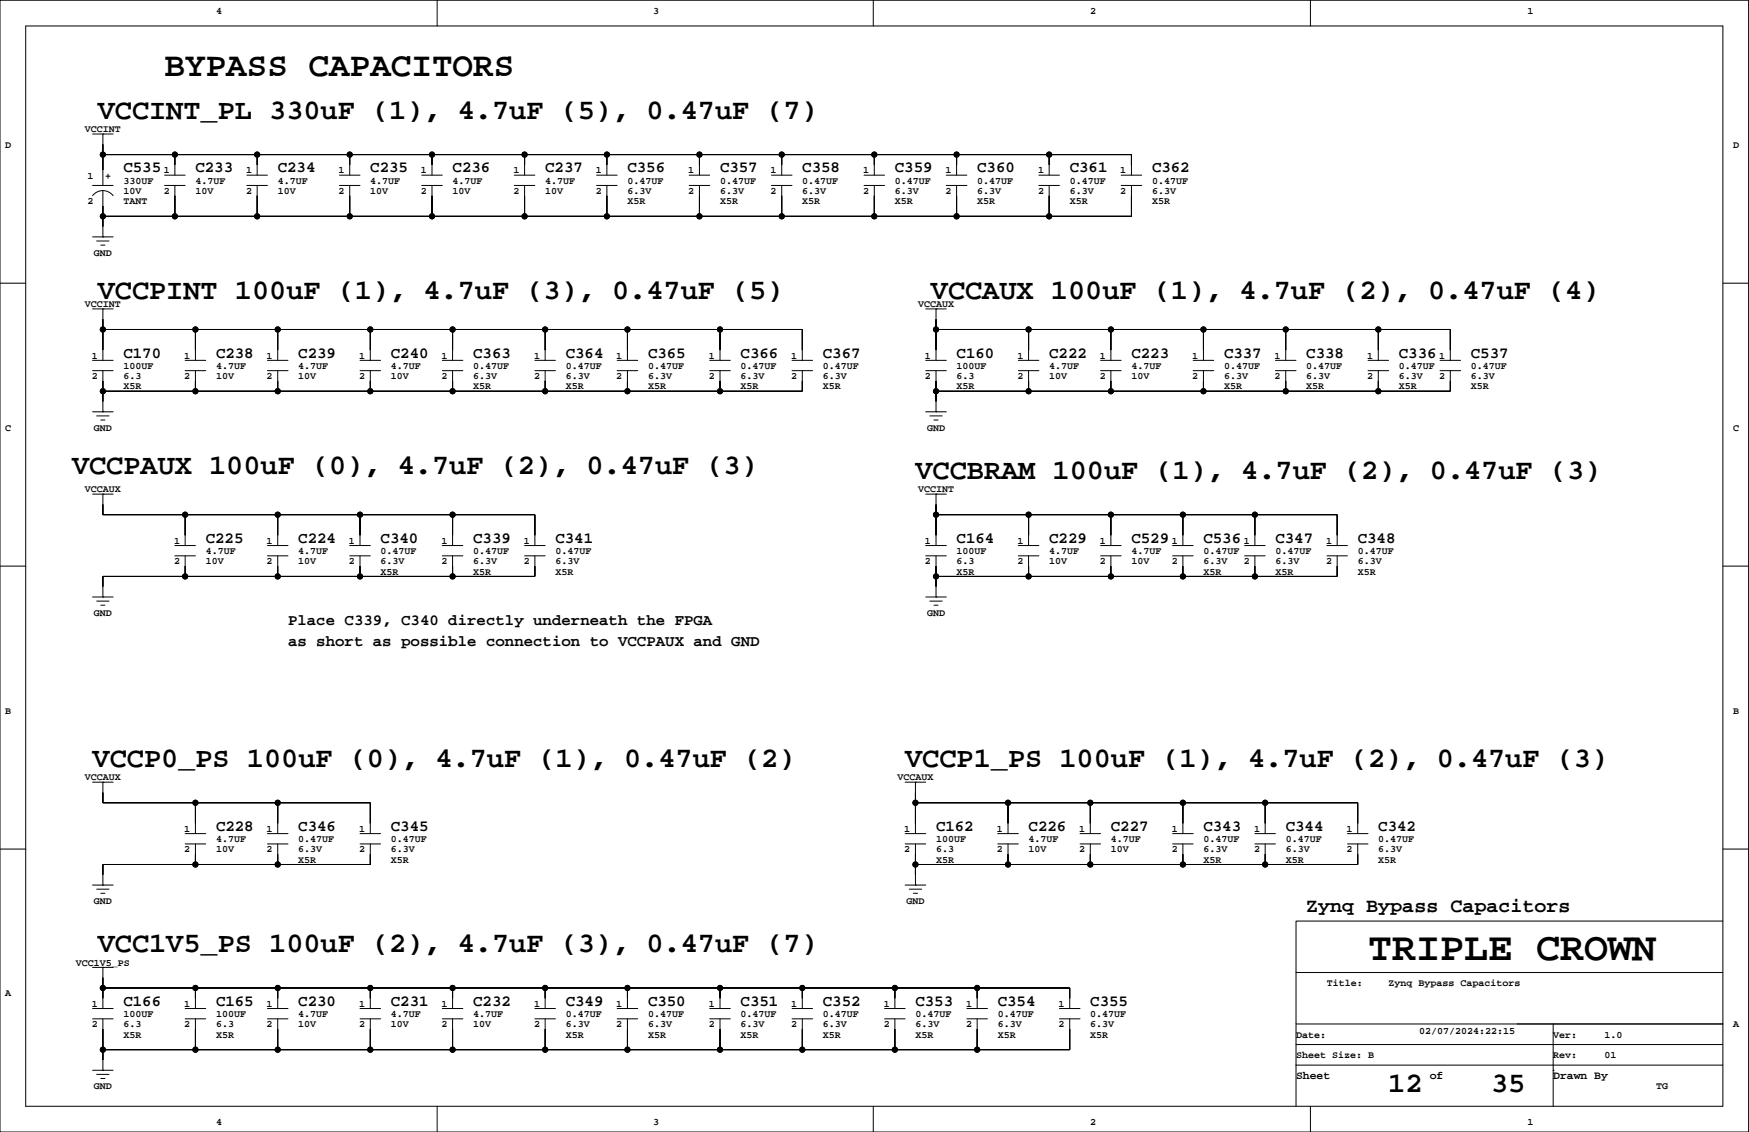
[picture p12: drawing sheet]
<svg xmlns="http://www.w3.org/2000/svg" width="432mm" height="279mm" viewBox="0 0 432 279" stroke-linecap="round" stroke-linejoin="round" font-family="sans-serif">
<g fill="none" stroke="#000" stroke-width=".25">
<path d="M0 .1h431.7v279.3h-431.7zM6.3 6.4h419.1v266.7h-419.1zM107.9 .1v6.3M215.6 .1v6.3M323.5 .1v6.3M22.9 33.1h5M25.4 33.1h.1M25.4 33.1v12.7M25.4 38.2h253.9v5M43.2 38.2v5M63.5 38.2v5M86.3 38.2v5"/>
<path d="M106.7 38.2v5M129.5 38.2v5M149.8 38.2v5M172.7 38.2v5M193 38.2v5M215.9 38.2v5M236.2 38.2v5M259 38.2v5M22.9 45.8h5M22.9 58.5h5M22.9 48.3a3.2 3.2 0 0 1 5 0M23.9 59.5h3"/>
<path d="M25.4 58.5h.1M25.4 47v11.5M26.2 43.5h1M26.7 43v1M40.6 45.8h5.1M40.6 43.2h5.1M43.2 45.8v7.6M60.9 45.8h5.1M60.9 43.2h5.1M63.5 45.8v7.6M83.8 45.8h5.1M83.8 43.2h5.1"/>
<path d="M86.3 45.8v7.6M104.1 45.8h5.1M104.1 43.2h5.1M106.7 45.8v7.6M127 45.8h5.1M127 43.2h5.1M129.5 45.8v7.6M147.3 45.8h5.1M147.3 43.2h5.1M149.8 45.8v7.6M170.1 45.8h5.1M170.1 43.2h5.1"/>
<path d="M172.7 45.8v7.6M190.5 45.8h5M190.5 43.2h5M193 45.8v7.6M213.3 45.8h5.1M213.3 43.2h5.1M215.9 45.8v7.6M233.6 45.8h5.1M233.6 43.2h5.1M236.2 45.8v7.6M256.5 45.8h5.1M256.5 43.2h5.1"/>
<path d="M259 45.8v7.6M276.8 45.8h5.1M276.8 43.2h5.1M279.3 45.8v7.6h-253.9M0 69.9h6.3M22.9 76.2h5M24.9 60.5h1M25.4 76.2h.1M25.4 76.2v12.7M228.5 76.2h5.1M231.1 76.2h.1M231.1 76.2v12.7"/>
<path d="M425.4 69.9h6.3M22.9 91.5h5M22.9 88.9h5M25.4 91.5v10.1M25.4 81.3h172.7v7.6M45.7 91.5h5.1M45.7 88.9h5.1M48.2 81.3v7.6M48.2 91.5v5.1M66 91.5h5.1M66 88.9h5.1M68.6 81.3v7.6"/>
<path d="M68.6 91.5v5.1M88.9 91.5h5.1M88.9 88.9h5.1M91.4 81.3v7.6M91.4 91.5v5.1M109.2 91.5h5.1M109.2 88.9h5.1M111.7 81.3v7.6M111.7 91.5v5.1M132.1 91.5h5M132.1 88.9h5M134.6 81.3v7.6"/>
<path d="M134.6 91.5v5.1M152.4 91.5h5M152.4 88.9h5M154.9 81.3v7.6M154.9 91.5v5.1M175.2 91.5h5.1M175.2 88.9h5.1M177.8 81.3v7.6M177.8 91.5v5.1M195.5 91.5h5.1M195.5 88.9h5.1M198.1 91.5v5.1h-172.7"/>
<path d="M228.5 91.5h5.1M228.5 88.9h5.1M231.1 91.5v10.1M231.1 81.3h127v7.6M251.4 91.5h5.1M251.4 88.9h5.1M253.9 81.3v7.6M253.9 91.5v5.1M271.7 91.5h5.1M271.7 88.9h5.1M274.3 81.3v7.6M274.3 91.5v5.1"/>
<path d="M294.6 91.5h5.1M294.6 88.9h5.1M297.1 81.3v7.6M297.1 91.5v5.1M314.9 91.5h5.1M314.9 88.9h5.1M317.4 81.3v7.6M317.4 91.5v5.1M337.7 91.5h5.1M337.7 88.9h5.1M340.3 81.3v7.6M340.3 91.5v5.1"/>
<path d="M355.5 91.5h5.1M355.5 88.9h5.1M358.1 91.5v5.1h-127M22.9 101.6h5M23.9 102.7h3M24.9 103.7h1M25.4 101.6h.1M228.5 101.6h5.1M229.6 102.7h3M230.6 103.7h1M231.1 101.6h.1M0 139.7h6.3"/>
<path d="M22.9 122h5M25.4 122h.1M25.4 122v5h106.7v7.7M43.2 137.2h5M43.2 134.7h5M45.7 127v7.7M45.7 137.2v5.1M66 137.2h5.1M66 134.7h5.1M68.6 127v7.7M68.6 137.2v5.1M86.3 137.2h5.1"/>
<path d="M86.3 134.7h5.1M88.9 127v7.7M88.9 137.2v5.1M109.2 137.2h5.1M109.2 134.7h5.1M111.7 127v7.7M111.7 137.2v5.1M129.5 137.2h5.1M129.5 134.7h5.1M132.1 137.2v5.1h-106.7v5M228.5 137.2h5.1M228.5 134.7h5.1"/>
<path d="M228.5 122h5.1M231.1 122h.1M231.1 122v12.7M231.1 137.2v10.1M231.1 127h99v7.7M251.4 137.2h5.1M251.4 134.7h5.1M253.9 127v7.7M253.9 137.2v5.1M271.7 137.2h5.1M271.7 134.7h5.1M274.3 127v7.7"/>
<path d="M274.3 137.2v5.1M289.5 137.2h5.1M289.5 134.7h5.1M292 127v7.7M292 137.2v5.1M307.3 137.2h5M307.3 134.7h5M309.8 127v7.7M309.8 137.2v5.1M327.6 137.2h5.1M327.6 134.7h5.1M330.1 137.2v5.1h-99"/>
<path d="M425.4 139.7h6.3M22.9 147.3h5M23.9 148.4h3M24.9 149.4h1M25.4 147.3h.1M228.5 147.3h5.1M229.6 148.4h3M230.6 149.4h1M231.1 147.3h.1M22.9 193.1h5M25.4 193.1h.1M25.4 193.1v5h66v7.7"/>
<path d="M48.2 198.1v7.7M68.6 198.1v7.7M223.5 193.1h5M226 193.1h.1M226 193.1v12.7M226 198.1h109.2v7.7M248.9 198.1v7.7M269.2 198.1v7.7M292 198.1v7.7M312.3 198.1v7.7M0 209.6h6.3M22.9 218.5h5"/>
<path d="M23.9 219.5h3M25.4 218.5h.1M45.7 208.3h5.1M45.7 205.8h5.1M48.2 208.3v5.1M66 208.3h5.1M66 205.8h5.1M68.6 208.3v5.1M88.9 208.3h5.1M88.9 205.8h5.1M91.4 208.3v5.1h-66v5.1M223.5 218.5h5"/>
<path d="M223.5 208.3h5M223.5 205.8h5M224.5 219.5h3M226 218.5h.1M226 208.3v10.2M246.3 208.3h5.1M246.3 205.8h5.1M248.9 208.3v5.1M266.6 208.3h5.1M266.6 205.8h5.1M269.2 208.3v5.1M289.5 208.3h5.1"/>
<path d="M289.5 205.8h5.1M292 208.3v5.1M309.8 208.3h5.1M309.8 205.8h5.1M312.3 208.3v5.1M332.7 208.3h5M332.7 205.8h5M335.2 208.3v5.1h-109.2M425.4 209.6h6.3M22.9 238.8h5M24.9 220.5h1M25.4 238.8h.1"/>
<path d="M25.4 238.8v10.1M225.5 220.5h1M425.4 227.3h-105.4v35.6M22.9 251.5h5M22.9 248.9h5M25.4 251.5v12.7M25.4 243.8h238.7v5.1M45.7 251.5h5.1M45.7 248.9h5.1M48.2 243.8v5.1M48.2 251.5v7.6M66 251.5h5.1"/>
<path d="M66 248.9h5.1M68.6 243.8v5.1M68.6 251.5v7.6M88.9 251.5h5.1M88.9 248.9h5.1M91.4 243.8v5.1M91.4 251.5v7.6M109.2 251.5h5.1M109.2 248.9h5.1M111.7 243.8v5.1M111.7 251.5v7.6M132.1 251.5h5"/>
<path d="M132.1 248.9h5M134.6 243.8v5.1M134.6 251.5v7.6M152.4 251.5h5M152.4 248.9h5M154.9 243.8v5.1M154.9 251.5v7.6M175.2 251.5h5.1M175.2 248.9h5.1M177.8 243.8v5.1M177.8 251.5v7.6M195.5 251.5h5.1"/>
<path d="M195.5 248.9h5.1M198.1 243.8v5.1M198.1 251.5v7.6M218.4 251.5h5.1M218.4 248.9h5.1M220.9 243.8v5.1M220.9 251.5v7.6M238.7 251.5h5.1M238.7 248.9h5.1M241.2 243.8v5.1M241.2 251.5v7.6M261.6 251.5h5"/>
<path d="M261.6 248.9h5M264.1 251.5v7.6h-238.7M320 257.8h105.4M320 252.7h105.4M320 240h105.4M383.5 252.7v20.4M22.9 264.2h5M23.9 265.2h3M24.9 266.2h1M25.4 264.2h.1M107.9 273.1v6.3M215.6 273.1v6.3"/>
<path d="M320 262.9v10.2M320 262.9h105.4M323.5 273.1v6.3M383.5 264.2h.1"/>
<circle cx="25.4" cy="38.2" r=".63"/>
<circle cx="43.2" cy="38.2" r=".63"/>
<circle cx="63.5" cy="38.2" r=".63"/>
<circle cx="86.3" cy="38.2" r=".63"/>
<circle cx="106.7" cy="38.2" r=".63"/>
<circle cx="129.5" cy="38.2" r=".63"/>
<circle cx="149.8" cy="38.2" r=".63"/>
<circle cx="172.7" cy="38.2" r=".63"/>
<circle cx="193" cy="38.2" r=".63"/>
<circle cx="215.9" cy="38.2" r=".63"/>
<circle cx="236.2" cy="38.2" r=".63"/>
<circle cx="259" cy="38.2" r=".63"/>
<circle cx="25.4" cy="53.4" r=".63"/>
<circle cx="43.2" cy="53.4" r=".63"/>
<circle cx="63.5" cy="53.4" r=".63"/>
<circle cx="86.3" cy="53.4" r=".63"/>
<circle cx="106.7" cy="53.4" r=".63"/>
<circle cx="129.5" cy="53.4" r=".63"/>
<circle cx="149.8" cy="53.4" r=".63"/>
<circle cx="172.7" cy="53.4" r=".63"/>
<circle cx="193" cy="53.4" r=".63"/>
<circle cx="215.9" cy="53.4" r=".63"/>
<circle cx="236.2" cy="53.4" r=".63"/>
<circle cx="259" cy="53.4" r=".63"/>
<circle cx="25.4" cy="81.3" r=".63"/>
<circle cx="25.4" cy="96.6" r=".63"/>
<circle cx="48.2" cy="96.6" r=".63"/>
<circle cx="48.2" cy="81.3" r=".63"/>
<circle cx="68.6" cy="81.3" r=".63"/>
<circle cx="68.6" cy="96.6" r=".63"/>
<circle cx="91.4" cy="96.6" r=".63"/>
<circle cx="91.4" cy="81.3" r=".63"/>
<circle cx="111.7" cy="96.6" r=".63"/>
<circle cx="111.7" cy="81.3" r=".63"/>
<circle cx="134.6" cy="96.6" r=".63"/>
<circle cx="134.6" cy="81.3" r=".63"/>
<circle cx="154.9" cy="81.3" r=".63"/>
<circle cx="154.9" cy="96.6" r=".63"/>
<circle cx="177.8" cy="81.3" r=".63"/>
<circle cx="177.8" cy="96.6" r=".63"/>
<circle cx="231.1" cy="81.3" r=".63"/>
<circle cx="231.1" cy="96.6" r=".63"/>
<circle cx="253.9" cy="81.3" r=".63"/>
<circle cx="253.9" cy="96.6" r=".63"/>
<circle cx="274.3" cy="81.3" r=".63"/>
<circle cx="274.3" cy="96.6" r=".63"/>
<circle cx="297.1" cy="81.3" r=".63"/>
<circle cx="297.1" cy="96.6" r=".63"/>
<circle cx="317.4" cy="81.3" r=".63"/>
<circle cx="317.4" cy="96.6" r=".63"/>
<circle cx="340.3" cy="81.3" r=".63"/>
<circle cx="340.3" cy="96.6" r=".63"/>
<circle cx="45.7" cy="127" r=".63"/>
<circle cx="68.6" cy="127" r=".63"/>
<circle cx="88.9" cy="127" r=".63"/>
<circle cx="111.7" cy="127" r=".63"/>
<circle cx="231.1" cy="127" r=".63"/>
<circle cx="253.9" cy="127" r=".63"/>
<circle cx="274.3" cy="127" r=".63"/>
<circle cx="292" cy="127" r=".63"/>
<circle cx="309.8" cy="127" r=".63"/>
<circle cx="45.7" cy="142.3" r=".63"/>
<circle cx="68.6" cy="142.3" r=".63"/>
<circle cx="88.9" cy="142.3" r=".63"/>
<circle cx="111.7" cy="142.3" r=".63"/>
<circle cx="231.1" cy="142.3" r=".63"/>
<circle cx="253.9" cy="142.3" r=".63"/>
<circle cx="274.3" cy="142.3" r=".63"/>
<circle cx="292" cy="142.3" r=".63"/>
<circle cx="309.8" cy="142.3" r=".63"/>
<circle cx="48.2" cy="198.1" r=".63"/>
<circle cx="68.6" cy="198.1" r=".63"/>
<circle cx="226" cy="198.1" r=".63"/>
<circle cx="248.9" cy="198.1" r=".63"/>
<circle cx="269.2" cy="198.1" r=".63"/>
<circle cx="292" cy="198.1" r=".63"/>
<circle cx="312.3" cy="198.1" r=".63"/>
<circle cx="48.2" cy="213.4" r=".63"/>
<circle cx="68.6" cy="213.4" r=".63"/>
<circle cx="226" cy="213.4" r=".63"/>
<circle cx="248.9" cy="213.4" r=".63"/>
<circle cx="269.2" cy="213.4" r=".63"/>
<circle cx="292" cy="213.4" r=".63"/>
<circle cx="312.3" cy="213.4" r=".63"/>
<circle cx="25.4" cy="243.8" r=".63"/>
<circle cx="25.4" cy="259.1" r=".63"/>
<circle cx="48.2" cy="243.8" r=".63"/>
<circle cx="48.2" cy="259.1" r=".63"/>
<circle cx="68.6" cy="243.8" r=".63"/>
<circle cx="68.6" cy="259.1" r=".63"/>
<circle cx="91.4" cy="243.8" r=".63"/>
<circle cx="91.4" cy="259.1" r=".63"/>
<circle cx="111.7" cy="243.8" r=".63"/>
<circle cx="111.7" cy="259.1" r=".63"/>
<circle cx="134.6" cy="243.8" r=".63"/>
<circle cx="134.6" cy="259.1" r=".63"/>
<circle cx="154.9" cy="243.8" r=".63"/>
<circle cx="154.9" cy="259.1" r=".63"/>
<circle cx="177.8" cy="243.8" r=".63"/>
<circle cx="177.8" cy="259.1" r=".63"/>
<circle cx="198.1" cy="243.8" r=".63"/>
<circle cx="198.1" cy="259.1" r=".63"/>
<circle cx="220.9" cy="259.1" r=".63"/>
<circle cx="220.9" cy="243.8" r=".63"/>
<circle cx="241.2" cy="243.8" r=".63"/>
<circle cx="241.2" cy="259.1" r=".63"/>
</g>
<g fill="#000" stroke="#000" stroke-width=".25">
<path d="M25.4 38.2v3.8z" fill-rule="evenodd"/>
<path d="M25.4 35.6v2.6z" fill-rule="evenodd"/>
<path d="M25.4 38.2h17.8z" fill-rule="evenodd"/>
<path d="M43.2 38.2v2.5z" fill-rule="evenodd"/>
<path d="M63.5 38.2v2.5z" fill-rule="evenodd"/>
<path d="M43.2 38.2h20.3z" fill-rule="evenodd"/>
<path d="M86.3 38.2v2.5z" fill-rule="evenodd"/>
<path d="M63.5 38.2h22.8z" fill-rule="evenodd"/>
<path d="M106.7 38.2v2.5z" fill-rule="evenodd"/>
<path d="M86.3 38.2h20.4z" fill-rule="evenodd"/>
<path d="M129.5 38.2v2.5z" fill-rule="evenodd"/>
<path d="M106.7 38.2h22.8z" fill-rule="evenodd"/>
<path d="M129.5 38.2h20.3z" fill-rule="evenodd"/>
<path d="M149.8 38.2v2.5z" fill-rule="evenodd"/>
<path d="M172.7 38.2v2.5z" fill-rule="evenodd"/>
<path d="M149.8 38.2h22.9z" fill-rule="evenodd"/>
<path d="M193 38.2v2.5z" fill-rule="evenodd"/>
<path d="M172.7 38.2h20.3z" fill-rule="evenodd"/>
<path d="M215.9 38.2v2.5z" fill-rule="evenodd"/>
<path d="M193 38.2h22.9z" fill-rule="evenodd"/>
<path d="M236.2 38.2v2.5z" fill-rule="evenodd"/>
<path d="M215.9 38.2h20.3z" fill-rule="evenodd"/>
<path d="M259 38.2v2.5z" fill-rule="evenodd"/>
<path d="M236.2 38.2h22.8z" fill-rule="evenodd"/>
<path d="M279.3 38.2v2.5z" fill-rule="evenodd"/>
<path d="M259 38.2h20.3z" fill-rule="evenodd"/>
<path d="M25.4 50.9v2.5z" fill-rule="evenodd"/>
<path d="M25.4 53.4v2.5z" fill-rule="evenodd"/>
<path d="M25.4 53.4h17.8z" fill-rule="evenodd"/>
<path d="M43.2 48.3v5.1z" fill-rule="evenodd"/>
<path d="M63.5 48.3v5.1z" fill-rule="evenodd"/>
<path d="M43.2 53.4h20.3z" fill-rule="evenodd"/>
<path d="M86.3 48.3v5.1z" fill-rule="evenodd"/>
<path d="M63.5 53.4h22.8z" fill-rule="evenodd"/>
<path d="M106.7 48.3v5.1z" fill-rule="evenodd"/>
<path d="M86.3 53.4h20.4z" fill-rule="evenodd"/>
<path d="M129.5 48.3v5.1z" fill-rule="evenodd"/>
<path d="M106.7 53.4h22.8z" fill-rule="evenodd"/>
<path d="M129.5 53.4h20.3z" fill-rule="evenodd"/>
<path d="M149.8 48.3v5.1z" fill-rule="evenodd"/>
<path d="M172.7 48.3v5.1z" fill-rule="evenodd"/>
<path d="M149.8 53.4h22.9z" fill-rule="evenodd"/>
<path d="M193 48.3v5.1z" fill-rule="evenodd"/>
<path d="M172.7 53.4h20.3z" fill-rule="evenodd"/>
<path d="M215.9 48.3v5.1z" fill-rule="evenodd"/>
<path d="M193 53.4h22.9z" fill-rule="evenodd"/>
<path d="M236.2 48.3v5.1z" fill-rule="evenodd"/>
<path d="M215.9 53.4h20.3z" fill-rule="evenodd"/>
<path d="M259 48.3v5.1z" fill-rule="evenodd"/>
<path d="M236.2 53.4h22.8z" fill-rule="evenodd"/>
<path d="M279.3 48.3v5.1z" fill-rule="evenodd"/>
<path d="M259 53.4h20.3z" fill-rule="evenodd"/>
<path d="M25.4 78.8v2.5z" fill-rule="evenodd"/>
<path d="M231.1 78.8v2.5z" fill-rule="evenodd"/>
<path d="M25.4 94v2.6z" fill-rule="evenodd"/>
<path d="M25.4 96.6v2.5z" fill-rule="evenodd"/>
<path d="M25.4 81.3v5.1z" fill-rule="evenodd"/>
<path d="M48.2 94v2.6z" fill-rule="evenodd"/>
<path d="M25.4 96.6h22.8z" fill-rule="evenodd"/>
<path d="M48.2 81.3v5.1z" fill-rule="evenodd"/>
<path d="M25.4 81.3h22.8z" fill-rule="evenodd"/>
<path d="M68.6 94v2.6z" fill-rule="evenodd"/>
<path d="M48.2 96.6h20.4z" fill-rule="evenodd"/>
<path d="M68.6 81.3v5.1z" fill-rule="evenodd"/>
<path d="M48.2 81.3h20.4z" fill-rule="evenodd"/>
<path d="M91.4 94v2.6z" fill-rule="evenodd"/>
<path d="M68.6 96.6h22.8z" fill-rule="evenodd"/>
<path d="M68.6 81.3h22.8z" fill-rule="evenodd"/>
<path d="M91.4 81.3v5.1z" fill-rule="evenodd"/>
<path d="M111.7 94v2.6z" fill-rule="evenodd"/>
<path d="M91.4 96.6h20.3z" fill-rule="evenodd"/>
<path d="M111.7 81.3v5.1z" fill-rule="evenodd"/>
<path d="M91.4 81.3h20.3z" fill-rule="evenodd"/>
<path d="M134.6 94v2.6z" fill-rule="evenodd"/>
<path d="M111.7 96.6h22.9z" fill-rule="evenodd"/>
<path d="M134.6 81.3v5.1z" fill-rule="evenodd"/>
<path d="M111.7 81.3h22.9z" fill-rule="evenodd"/>
<path d="M154.9 94v2.6z" fill-rule="evenodd"/>
<path d="M134.6 96.6h20.3z" fill-rule="evenodd"/>
<path d="M154.9 81.3v5.1z" fill-rule="evenodd"/>
<path d="M134.6 81.3h20.3z" fill-rule="evenodd"/>
<path d="M154.9 96.6h22.9z" fill-rule="evenodd"/>
<path d="M177.8 94v2.6z" fill-rule="evenodd"/>
<path d="M177.8 81.3v5.1z" fill-rule="evenodd"/>
<path d="M154.9 81.3h22.9z" fill-rule="evenodd"/>
<path d="M198.1 94v2.6z" fill-rule="evenodd"/>
<path d="M177.8 96.6h20.3z" fill-rule="evenodd"/>
<path d="M198.1 81.3v5.1z" fill-rule="evenodd"/>
<path d="M177.8 81.3h20.3z" fill-rule="evenodd"/>
<path d="M231.1 94v2.6z" fill-rule="evenodd"/>
<path d="M231.1 96.6v2.5z" fill-rule="evenodd"/>
<path d="M231.1 81.3v5.1z" fill-rule="evenodd"/>
<path d="M231.1 96.6h22.8z" fill-rule="evenodd"/>
<path d="M253.9 94v2.6z" fill-rule="evenodd"/>
<path d="M253.9 81.3v5.1z" fill-rule="evenodd"/>
<path d="M231.1 81.3h22.8z" fill-rule="evenodd"/>
<path d="M274.3 94v2.6z" fill-rule="evenodd"/>
<path d="M253.9 96.6h20.4z" fill-rule="evenodd"/>
<path d="M274.3 81.3v5.1z" fill-rule="evenodd"/>
<path d="M253.9 81.3h20.4z" fill-rule="evenodd"/>
<path d="M297.1 94v2.6z" fill-rule="evenodd"/>
<path d="M274.3 96.6h22.8z" fill-rule="evenodd"/>
<path d="M297.1 81.3v5.1z" fill-rule="evenodd"/>
<path d="M274.3 81.3h22.8z" fill-rule="evenodd"/>
<path d="M317.4 94v2.6z" fill-rule="evenodd"/>
<path d="M297.1 96.6h20.3z" fill-rule="evenodd"/>
<path d="M317.4 81.3v5.1z" fill-rule="evenodd"/>
<path d="M297.1 81.3h20.3z" fill-rule="evenodd"/>
<path d="M340.3 94v2.6z" fill-rule="evenodd"/>
<path d="M317.4 96.6h22.9z" fill-rule="evenodd"/>
<path d="M340.3 81.3v5.1z" fill-rule="evenodd"/>
<path d="M317.4 81.3h22.9z" fill-rule="evenodd"/>
<path d="M358.1 94v2.6z" fill-rule="evenodd"/>
<path d="M340.3 96.6h17.8z" fill-rule="evenodd"/>
<path d="M358.1 81.3v5.1z" fill-rule="evenodd"/>
<path d="M340.3 81.3h17.8z" fill-rule="evenodd"/>
<path d="M25.4 124.5v2.5z" fill-rule="evenodd"/>
<path d="M45.7 139.7v2.6z" fill-rule="evenodd"/>
<path d="M45.7 127v5.1z" fill-rule="evenodd"/>
<path d="M25.4 127h20.3z" fill-rule="evenodd"/>
<path d="M68.6 139.7v2.6z" fill-rule="evenodd"/>
<path d="M68.6 127v5.1z" fill-rule="evenodd"/>
<path d="M45.7 127h22.9z" fill-rule="evenodd"/>
<path d="M88.9 139.7v2.6z" fill-rule="evenodd"/>
<path d="M88.9 127v5.1z" fill-rule="evenodd"/>
<path d="M68.6 127h20.3z" fill-rule="evenodd"/>
<path d="M111.7 139.7v2.6z" fill-rule="evenodd"/>
<path d="M88.9 127h22.8z" fill-rule="evenodd"/>
<path d="M111.7 127v5.1z" fill-rule="evenodd"/>
<path d="M132.1 139.7v2.6z" fill-rule="evenodd"/>
<path d="M132.1 127v5.1z" fill-rule="evenodd"/>
<path d="M111.7 127h20.4z" fill-rule="evenodd"/>
<path d="M231.1 139.7v2.6z" fill-rule="evenodd"/>
<path d="M231.1 124.5v2.5z" fill-rule="evenodd"/>
<path d="M231.1 127v5.1z" fill-rule="evenodd"/>
<path d="M253.9 139.7v2.6z" fill-rule="evenodd"/>
<path d="M253.9 127v5.1z" fill-rule="evenodd"/>
<path d="M231.1 127h22.8z" fill-rule="evenodd"/>
<path d="M274.3 139.7v2.6z" fill-rule="evenodd"/>
<path d="M274.3 127v5.1z" fill-rule="evenodd"/>
<path d="M253.9 127h20.4z" fill-rule="evenodd"/>
<path d="M292 139.7v2.6z" fill-rule="evenodd"/>
<path d="M292 127v5.1z" fill-rule="evenodd"/>
<path d="M274.3 127h17.7z" fill-rule="evenodd"/>
<path d="M309.8 139.7v2.6z" fill-rule="evenodd"/>
<path d="M309.8 127v5.1z" fill-rule="evenodd"/>
<path d="M292 127h17.8z" fill-rule="evenodd"/>
<path d="M330.1 139.7v2.6z" fill-rule="evenodd"/>
<path d="M330.1 127v5.1z" fill-rule="evenodd"/>
<path d="M309.8 127h20.3z" fill-rule="evenodd"/>
<path d="M25.4 142.3v2.5z" fill-rule="evenodd"/>
<path d="M25.4 142.3h20.3z" fill-rule="evenodd"/>
<path d="M45.7 142.3h22.9z" fill-rule="evenodd"/>
<path d="M68.6 142.3h20.3z" fill-rule="evenodd"/>
<path d="M88.9 142.3h22.8z" fill-rule="evenodd"/>
<path d="M111.7 142.3h20.4z" fill-rule="evenodd"/>
<path d="M231.1 142.3v2.5z" fill-rule="evenodd"/>
<path d="M231.1 142.3h22.8z" fill-rule="evenodd"/>
<path d="M253.9 142.3h20.4z" fill-rule="evenodd"/>
<path d="M274.3 142.3h17.7z" fill-rule="evenodd"/>
<path d="M292 142.3h17.8z" fill-rule="evenodd"/>
<path d="M309.8 142.3h20.3z" fill-rule="evenodd"/>
<path d="M25.4 195.6v2.5z" fill-rule="evenodd"/>
<path d="M48.2 198.1v5.1z" fill-rule="evenodd"/>
<path d="M25.4 198.1h22.8z" fill-rule="evenodd"/>
<path d="M68.6 198.1v5.1z" fill-rule="evenodd"/>
<path d="M48.2 198.1h20.4z" fill-rule="evenodd"/>
<path d="M91.4 198.1v5.1z" fill-rule="evenodd"/>
<path d="M68.6 198.1h22.8z" fill-rule="evenodd"/>
<path d="M226 195.6v2.5z" fill-rule="evenodd"/>
<path d="M226 198.1v5.1z" fill-rule="evenodd"/>
<path d="M248.9 198.1v5.1z" fill-rule="evenodd"/>
<path d="M226 198.1h22.9z" fill-rule="evenodd"/>
<path d="M248.9 198.1h20.3z" fill-rule="evenodd"/>
<path d="M269.2 198.1v5.1z" fill-rule="evenodd"/>
<path d="M292 198.1v5.1z" fill-rule="evenodd"/>
<path d="M269.2 198.1h22.8z" fill-rule="evenodd"/>
<path d="M312.3 198.1v5.1z" fill-rule="evenodd"/>
<path d="M292 198.1h20.3z" fill-rule="evenodd"/>
<path d="M335.2 198.1v5.1z" fill-rule="evenodd"/>
<path d="M312.3 198.1h22.9z" fill-rule="evenodd"/>
<path d="M25.4 213.4v2.5z" fill-rule="evenodd"/>
<path d="M48.2 210.8v2.6z" fill-rule="evenodd"/>
<path d="M25.4 213.4h22.8z" fill-rule="evenodd"/>
<path d="M68.6 210.8v2.6z" fill-rule="evenodd"/>
<path d="M48.2 213.4h20.4z" fill-rule="evenodd"/>
<path d="M91.4 210.8v2.6z" fill-rule="evenodd"/>
<path d="M68.6 213.4h22.8z" fill-rule="evenodd"/>
<path d="M226 210.8v2.6z" fill-rule="evenodd"/>
<path d="M226 213.4v2.5z" fill-rule="evenodd"/>
<path d="M248.9 210.8v2.6z" fill-rule="evenodd"/>
<path d="M226 213.4h22.9z" fill-rule="evenodd"/>
<path d="M269.2 210.8v2.6z" fill-rule="evenodd"/>
<path d="M248.9 213.4h20.3z" fill-rule="evenodd"/>
<path d="M269.2 213.4h22.8z" fill-rule="evenodd"/>
<path d="M292 210.8v2.6z" fill-rule="evenodd"/>
<path d="M292 213.4h20.3z" fill-rule="evenodd"/>
<path d="M312.3 210.8v2.6z" fill-rule="evenodd"/>
<path d="M335.2 210.8v2.6z" fill-rule="evenodd"/>
<path d="M312.3 213.4h22.9z" fill-rule="evenodd"/>
<path d="M25.4 259.1v2.5z" fill-rule="evenodd"/>
<path d="M25.4 254v5.1z" fill-rule="evenodd"/>
<path d="M25.4 243.8v2.6z" fill-rule="evenodd"/>
<path d="M25.4 241.3v2.5z" fill-rule="evenodd"/>
<path d="M48.2 254v5.1z" fill-rule="evenodd"/>
<path d="M25.4 259.1h22.8z" fill-rule="evenodd"/>
<path d="M48.2 243.8v2.6z" fill-rule="evenodd"/>
<path d="M25.4 243.8h22.8z" fill-rule="evenodd"/>
<path d="M68.6 254v5.1z" fill-rule="evenodd"/>
<path d="M48.2 259.1h20.4z" fill-rule="evenodd"/>
<path d="M68.6 243.8v2.6z" fill-rule="evenodd"/>
<path d="M48.2 243.8h20.4z" fill-rule="evenodd"/>
<path d="M91.4 254v5.1z" fill-rule="evenodd"/>
<path d="M68.6 259.1h22.8z" fill-rule="evenodd"/>
<path d="M91.4 243.8v2.6z" fill-rule="evenodd"/>
<path d="M68.6 243.8h22.8z" fill-rule="evenodd"/>
<path d="M111.7 254v5.1z" fill-rule="evenodd"/>
<path d="M91.4 259.1h20.3z" fill-rule="evenodd"/>
<path d="M111.7 243.8v2.6z" fill-rule="evenodd"/>
<path d="M91.4 243.8h20.3z" fill-rule="evenodd"/>
<path d="M134.6 254v5.1z" fill-rule="evenodd"/>
<path d="M111.7 259.1h22.9z" fill-rule="evenodd"/>
<path d="M134.6 243.8v2.6z" fill-rule="evenodd"/>
<path d="M111.7 243.8h22.9z" fill-rule="evenodd"/>
<path d="M154.9 254v5.1z" fill-rule="evenodd"/>
<path d="M134.6 259.1h20.3z" fill-rule="evenodd"/>
<path d="M154.9 243.8v2.6z" fill-rule="evenodd"/>
<path d="M134.6 243.8h20.3z" fill-rule="evenodd"/>
<path d="M154.9 259.1h22.9z" fill-rule="evenodd"/>
<path d="M177.8 254v5.1z" fill-rule="evenodd"/>
<path d="M177.8 243.8v2.6z" fill-rule="evenodd"/>
<path d="M154.9 243.8h22.9z" fill-rule="evenodd"/>
<path d="M198.1 254v5.1z" fill-rule="evenodd"/>
<path d="M177.8 259.1h20.3z" fill-rule="evenodd"/>
<path d="M198.1 243.8v2.6z" fill-rule="evenodd"/>
<path d="M177.8 243.8h20.3z" fill-rule="evenodd"/>
<path d="M220.9 254v5.1z" fill-rule="evenodd"/>
<path d="M198.1 259.1h22.8z" fill-rule="evenodd"/>
<path d="M220.9 243.8v2.6z" fill-rule="evenodd"/>
<path d="M198.1 243.8h22.8z" fill-rule="evenodd"/>
<path d="M241.2 254v5.1z" fill-rule="evenodd"/>
<path d="M220.9 259.1h20.3z" fill-rule="evenodd"/>
<path d="M241.2 243.8v2.6z" fill-rule="evenodd"/>
<path d="M220.9 243.8h20.3z" fill-rule="evenodd"/>
<path d="M264.1 254v5.1z" fill-rule="evenodd"/>
<path d="M241.2 259.1h22.9z" fill-rule="evenodd"/>
<path d="M264.1 243.8v2.6z" fill-rule="evenodd"/>
<path d="M241.2 243.8h22.9z" fill-rule="evenodd"/>
<circle cx="25.4" cy="38.2" r=".63"/>
<circle cx="43.2" cy="38.2" r=".63"/>
<circle cx="63.5" cy="38.2" r=".63"/>
<circle cx="86.3" cy="38.2" r=".63"/>
<circle cx="106.7" cy="38.2" r=".63"/>
<circle cx="129.5" cy="38.2" r=".63"/>
<circle cx="149.8" cy="38.2" r=".63"/>
<circle cx="172.7" cy="38.2" r=".63"/>
<circle cx="193" cy="38.2" r=".63"/>
<circle cx="215.9" cy="38.2" r=".63"/>
<circle cx="236.2" cy="38.2" r=".63"/>
<circle cx="259" cy="38.2" r=".63"/>
<circle cx="25.4" cy="53.4" r=".63"/>
<circle cx="43.2" cy="53.4" r=".63"/>
<circle cx="63.5" cy="53.4" r=".63"/>
<circle cx="86.3" cy="53.4" r=".63"/>
<circle cx="106.7" cy="53.4" r=".63"/>
<circle cx="129.5" cy="53.4" r=".63"/>
<circle cx="149.8" cy="53.4" r=".63"/>
<circle cx="172.7" cy="53.4" r=".63"/>
<circle cx="193" cy="53.4" r=".63"/>
<circle cx="215.9" cy="53.4" r=".63"/>
<circle cx="236.2" cy="53.4" r=".63"/>
<circle cx="259" cy="53.4" r=".63"/>
<circle cx="25.4" cy="81.3" r=".63"/>
<circle cx="25.4" cy="96.6" r=".63"/>
<circle cx="48.2" cy="96.6" r=".63"/>
<circle cx="48.2" cy="81.3" r=".63"/>
<circle cx="68.6" cy="81.3" r=".63"/>
<circle cx="68.6" cy="96.6" r=".63"/>
<circle cx="91.4" cy="96.6" r=".63"/>
<circle cx="91.4" cy="81.3" r=".63"/>
<circle cx="111.7" cy="96.6" r=".63"/>
<circle cx="111.7" cy="81.3" r=".63"/>
<circle cx="134.6" cy="96.6" r=".63"/>
<circle cx="134.6" cy="81.3" r=".63"/>
<circle cx="154.9" cy="81.3" r=".63"/>
<circle cx="154.9" cy="96.6" r=".63"/>
<circle cx="177.8" cy="81.3" r=".63"/>
<circle cx="177.8" cy="96.6" r=".63"/>
<circle cx="231.1" cy="81.3" r=".63"/>
<circle cx="231.1" cy="96.6" r=".63"/>
<circle cx="253.9" cy="81.3" r=".63"/>
<circle cx="253.9" cy="96.6" r=".63"/>
<circle cx="274.3" cy="81.3" r=".63"/>
<circle cx="274.3" cy="96.6" r=".63"/>
<circle cx="297.1" cy="81.3" r=".63"/>
<circle cx="297.1" cy="96.6" r=".63"/>
<circle cx="317.4" cy="81.3" r=".63"/>
<circle cx="317.4" cy="96.6" r=".63"/>
<circle cx="340.3" cy="81.3" r=".63"/>
<circle cx="340.3" cy="96.6" r=".63"/>
<circle cx="45.7" cy="127" r=".63"/>
<circle cx="68.6" cy="127" r=".63"/>
<circle cx="88.9" cy="127" r=".63"/>
<circle cx="111.7" cy="127" r=".63"/>
<circle cx="231.1" cy="127" r=".63"/>
<circle cx="253.9" cy="127" r=".63"/>
<circle cx="274.3" cy="127" r=".63"/>
<circle cx="292" cy="127" r=".63"/>
<circle cx="309.8" cy="127" r=".63"/>
<circle cx="45.7" cy="142.3" r=".63"/>
<circle cx="68.6" cy="142.3" r=".63"/>
<circle cx="88.9" cy="142.3" r=".63"/>
<circle cx="111.7" cy="142.3" r=".63"/>
<circle cx="231.1" cy="142.3" r=".63"/>
<circle cx="253.9" cy="142.3" r=".63"/>
<circle cx="274.3" cy="142.3" r=".63"/>
<circle cx="292" cy="142.3" r=".63"/>
<circle cx="309.8" cy="142.3" r=".63"/>
<circle cx="48.2" cy="198.1" r=".63"/>
<circle cx="68.6" cy="198.1" r=".63"/>
<circle cx="226" cy="198.1" r=".63"/>
<circle cx="248.9" cy="198.1" r=".63"/>
<circle cx="269.2" cy="198.1" r=".63"/>
<circle cx="292" cy="198.1" r=".63"/>
<circle cx="312.3" cy="198.1" r=".63"/>
<circle cx="48.2" cy="213.4" r=".63"/>
<circle cx="68.6" cy="213.4" r=".63"/>
<circle cx="226" cy="213.4" r=".63"/>
<circle cx="248.9" cy="213.4" r=".63"/>
<circle cx="269.2" cy="213.4" r=".63"/>
<circle cx="292" cy="213.4" r=".63"/>
<circle cx="312.3" cy="213.4" r=".63"/>
<circle cx="25.4" cy="243.8" r=".63"/>
<circle cx="25.4" cy="259.1" r=".63"/>
<circle cx="48.2" cy="243.8" r=".63"/>
<circle cx="48.2" cy="259.1" r=".63"/>
<circle cx="68.6" cy="243.8" r=".63"/>
<circle cx="68.6" cy="259.1" r=".63"/>
<circle cx="91.4" cy="243.8" r=".63"/>
<circle cx="91.4" cy="259.1" r=".63"/>
<circle cx="111.7" cy="243.8" r=".63"/>
<circle cx="111.7" cy="259.1" r=".63"/>
<circle cx="134.6" cy="243.8" r=".63"/>
<circle cx="134.6" cy="259.1" r=".63"/>
<circle cx="154.9" cy="243.8" r=".63"/>
<circle cx="154.9" cy="259.1" r=".63"/>
<circle cx="177.8" cy="243.8" r=".63"/>
<circle cx="177.8" cy="259.1" r=".63"/>
<circle cx="198.1" cy="243.8" r=".63"/>
<circle cx="198.1" cy="259.1" r=".63"/>
<circle cx="220.9" cy="259.1" r=".63"/>
<circle cx="220.9" cy="243.8" r=".63"/>
<circle cx="241.2" cy="243.8" r=".63"/>
<circle cx="241.2" cy="259.1" r=".63"/>
</g>
<text font-size="9.9" x="337.7" y="237">TRIPLE CROWN</text>
<text font-size="8.5" x="40.6" y="18.9">BYPASS CAPACITORS</text>
<g font-size="7.1">
<text x="24.1" y="29.3">VCCINT_PL 330uF (1), 4.7uF (5), 0.47uF (7)</text>
<text x="24.1" y="73.7">VCCPINT 100uF (1), 4.7uF (3), 0.47uF (5)</text>
<text x="229.8" y="73.7">VCCAUX 100uF (1), 4.7uF (2), 0.47uF (4)</text>
<text x="17.8" y="116.9">VCCPAUX 100uF (0), 4.7uF (2), 0.47uF (3)</text>
<text x="226" y="118.2">VCCBRAM 100uF (1), 4.7uF (2), 0.47uF (3)</text>
<text x="22.9" y="189.3">VCCP0_PS 100uF (0), 4.7uF (1), 0.47uF (2)</text>
<text x="223.5" y="189.3">VCCP1_PS 100uF (1), 4.7uF (2), 0.47uF (3)</text>
<text x="24.1" y="235">VCC1V5_PS 100uF (2), 4.7uF (3), 0.47uF (7)</text>
<text x="342.7" y="269.5">12</text>
<text x="368.1" y="269.5">35</text>
</g>
<text font-size="4.9" x="322.5" y="225.2">Zynq Bypass Capacitors</text>
<g font-size="3.9">
<text x="30.5" y="42.5">C535</text>
<text x="48.2" y="42.5">C233</text>
<text x="68.6" y="42.5">C234</text>
<text x="91.4" y="42.5">C235</text>
<text x="111.7" y="42.5">C236</text>
<text x="134.6" y="42.5">C237</text>
<text x="154.9" y="42.5">C356</text>
<text x="177.8" y="42.5">C357</text>
<text x="198.1" y="42.5">C358</text>
<text x="220.9" y="42.5">C359</text>
<text x="241.2" y="42.5">C360</text>
<text x="264.1" y="42.5">C361</text>
<text x="284.4" y="42.5">C362</text>
<text x="30.5" y="88.3">C170</text>
<text x="53.3" y="88.3">C238</text>
<text x="73.6" y="88.3">C239</text>
<text x="96.5" y="88.3">C240</text>
<text x="116.8" y="88.3">C363</text>
<text x="139.7" y="88.3">C364</text>
<text x="160" y="88.3">C365</text>
<text x="182.8" y="88.3">C366</text>
<text x="203.2" y="88.3">C367</text>
<text x="236.2" y="88.3">C160</text>
<text x="259" y="88.3">C222</text>
<text x="279.3" y="88.3">C223</text>
<text x="302.2" y="88.3">C337</text>
<text x="322.5" y="88.3">C338</text>
<text x="345.4" y="88.3">C336</text>
<text x="363.1" y="88.3">C537</text>
<text x="50.8" y="134">C225</text>
<text x="73.6" y="134">C224</text>
<text x="94" y="134">C340</text>
<text x="116.8" y="134">C339</text>
<text x="137.1" y="134">C341</text>
<text x="236.2" y="134">C164</text>
<text x="259" y="134">C229</text>
<text x="279.3" y="134">C529</text>
<text x="297.1" y="134">C536</text>
<text x="314.9" y="134">C347</text>
<text x="335.2" y="134">C348</text>
<text x="71.1" y="154.3">Place C339, C340 directly underneath the FPGA</text>
<text x="71.1" y="159.4">as short as possible connection to VCCPAUX and GND</text>
<text x="53.3" y="205.1">C228</text>
<text x="73.6" y="205.1">C346</text>
<text x="96.5" y="205.1">C345</text>
<text x="231.1" y="205.1">C162</text>
<text x="253.9" y="205.1">C226</text>
<text x="274.3" y="205.1">C227</text>
<text x="297.1" y="205.1">C343</text>
<text x="317.4" y="205.1">C344</text>
<text x="340.3" y="205.1">C342</text>
<text x="30.5" y="248.2">C166</text>
<text x="53.3" y="248.2">C165</text>
<text x="73.6" y="248.2">C230</text>
<text x="96.5" y="248.2">C231</text>
<text x="116.8" y="248.2">C232</text>
<text x="139.7" y="248.2">C349</text>
<text x="160" y="248.2">C350</text>
<text x="182.8" y="248.2">C351</text>
<text x="203.2" y="248.2">C352</text>
<text x="226" y="248.2">C353</text>
<text x="246.3" y="248.2">C354</text>
<text x="269.2" y="248.2">C355</text>
</g>
<g font-size="2.8">
<text x="320" y="266.2">Sheet</text>
<text x="353" y="266.2">of</text>
<text x="383.5" y="266.2">Drawn By</text>
</g>
<g font-size="2.5">
<text x="53.3" y="3.4">4</text>
<text x="161.3" y="3.4">3</text>
<text x="269.2" y="3.4">2</text>
<text x="377.1" y="3.4">1</text>
<text x="20.9" y="32.6">VCCINT</text>
<text x="1.3" y="36.4">D</text>
<text x="427.9" y="36.4">D</text>
<text x="21.6" y="44.1">1</text>
<text x="30.5" y="45.3">330UF</text>
<text x="30.5" y="47.9">10V</text>
<text x="40.4" y="42.8">1</text>
<text x="40.4" y="47.9">2</text>
<text x="48.2" y="47.9">10V</text>
<text x="48.2" y="45.3">4.7UF</text>
<text x="60.7" y="42.8">1</text>
<text x="60.7" y="47.9">2</text>
<text x="68.6" y="47.9">10V</text>
<text x="68.6" y="45.3">4.7UF</text>
<text x="83.6" y="42.8">1</text>
<text x="83.6" y="47.9">2</text>
<text x="91.4" y="47.9">10V</text>
<text x="91.4" y="45.3">4.7UF</text>
<text x="103.9" y="42.8">1</text>
<text x="103.9" y="47.9">2</text>
<text x="111.7" y="47.9">10V</text>
<text x="111.7" y="45.3">4.7UF</text>
<text x="126.8" y="42.8">1</text>
<text x="126.8" y="47.9">2</text>
<text x="134.6" y="47.9">10V</text>
<text x="134.6" y="45.3">4.7UF</text>
<text x="147.1" y="47.9">2</text>
<text x="147.1" y="42.8">1</text>
<text x="154.9" y="45.3">0.47UF</text>
<text x="154.9" y="47.9">6.3V</text>
<text x="169.9" y="47.9">2</text>
<text x="169.9" y="42.8">1</text>
<text x="177.8" y="45.3">0.47UF</text>
<text x="177.8" y="47.9">6.3V</text>
<text x="190.2" y="47.9">2</text>
<text x="190.2" y="42.8">1</text>
<text x="198.1" y="45.3">0.47UF</text>
<text x="198.1" y="47.9">6.3V</text>
<text x="213.1" y="47.9">2</text>
<text x="213.1" y="42.8">1</text>
<text x="220.9" y="45.3">0.47UF</text>
<text x="220.9" y="47.9">6.3V</text>
<text x="233.4" y="47.9">2</text>
<text x="233.4" y="42.8">1</text>
<text x="241.2" y="45.3">0.47UF</text>
<text x="241.2" y="47.9">6.3V</text>
<text x="256.3" y="47.9">2</text>
<text x="256.3" y="42.8">1</text>
<text x="264.1" y="45.3">0.47UF</text>
<text x="264.1" y="47.9">6.3V</text>
<text x="276.6" y="47.9">2</text>
<text x="276.6" y="42.8">1</text>
<text x="284.4" y="45.3">0.47UF</text>
<text x="284.4" y="47.9">6.3V</text>
<text x="21.6" y="50.4">2</text>
<text x="30.5" y="50.4">TANT</text>
<text x="154.9" y="50.4">X5R</text>
<text x="177.8" y="50.4">X5R</text>
<text x="198.1" y="50.4">X5R</text>
<text x="220.9" y="50.4">X5R</text>
<text x="241.2" y="50.4">X5R</text>
<text x="264.1" y="50.4">X5R</text>
<text x="284.4" y="50.4">X5R</text>
<text x="23.2" y="63.1">GND</text>
<text x="20.9" y="75.8">VCCINT</text>
<text x="226.6" y="75.8">VCCAUX</text>
<text x="22.6" y="88.5">1</text>
<text x="45.5" y="88.5">1</text>
<text x="65.8" y="88.5">1</text>
<text x="88.7" y="88.5">1</text>
<text x="109" y="88.5">1</text>
<text x="131.8" y="88.5">1</text>
<text x="152.2" y="88.5">1</text>
<text x="175" y="88.5">1</text>
<text x="195.3" y="88.5">1</text>
<text x="228.3" y="88.5">1</text>
<text x="251.2" y="88.5">1</text>
<text x="271.5" y="88.5">1</text>
<text x="294.4" y="88.5">1</text>
<text x="314.7" y="88.5">1</text>
<text x="337.5" y="88.5">1</text>
<text x="355.3" y="88.5">1</text>
<text x="22.6" y="93.6">2</text>
<text x="30.5" y="91">100UF</text>
<text x="30.5" y="93.6">6.3</text>
<text x="45.5" y="93.6">2</text>
<text x="53.3" y="93.6">10V</text>
<text x="53.3" y="91">4.7UF</text>
<text x="65.8" y="93.6">2</text>
<text x="73.6" y="93.6">10V</text>
<text x="73.6" y="91">4.7UF</text>
<text x="88.7" y="93.6">2</text>
<text x="96.5" y="93.6">10V</text>
<text x="96.5" y="91">4.7UF</text>
<text x="109" y="93.6">2</text>
<text x="116.8" y="91">0.47UF</text>
<text x="116.8" y="93.6">6.3V</text>
<text x="131.8" y="93.6">2</text>
<text x="139.7" y="91">0.47UF</text>
<text x="139.7" y="93.6">6.3V</text>
<text x="152.2" y="93.6">2</text>
<text x="160" y="91">0.47UF</text>
<text x="160" y="93.6">6.3V</text>
<text x="175" y="93.6">2</text>
<text x="182.8" y="91">0.47UF</text>
<text x="182.8" y="93.6">6.3V</text>
<text x="195.3" y="93.6">2</text>
<text x="203.2" y="91">0.47UF</text>
<text x="203.2" y="93.6">6.3V</text>
<text x="228.3" y="93.6">2</text>
<text x="236.2" y="93.6">6.3</text>
<text x="236.2" y="91">100UF</text>
<text x="251.2" y="93.6">2</text>
<text x="259" y="93.6">10V</text>
<text x="259" y="91">4.7UF</text>
<text x="271.5" y="93.6">2</text>
<text x="279.3" y="93.6">10V</text>
<text x="279.3" y="91">4.7UF</text>
<text x="294.4" y="93.6">2</text>
<text x="302.2" y="91">0.47UF</text>
<text x="302.2" y="93.6">6.3V</text>
<text x="314.7" y="93.6">2</text>
<text x="322.5" y="91">0.47UF</text>
<text x="322.5" y="93.6">6.3V</text>
<text x="337.5" y="93.6">2</text>
<text x="345.4" y="91">0.47UF</text>
<text x="345.4" y="93.6">6.3V</text>
<text x="355.3" y="93.6">2</text>
<text x="363.1" y="91">0.47UF</text>
<text x="363.1" y="93.6">6.3V</text>
<text x="30.5" y="96.1">X5R</text>
<text x="116.8" y="96.1">X5R</text>
<text x="139.7" y="96.1">X5R</text>
<text x="160" y="96.1">X5R</text>
<text x="182.8" y="96.1">X5R</text>
<text x="203.2" y="96.1">X5R</text>
<text x="236.2" y="96.1">X5R</text>
<text x="302.2" y="96.1">X5R</text>
<text x="322.5" y="96.1">X5R</text>
<text x="345.4" y="96.1">X5R</text>
<text x="363.1" y="96.1">X5R</text>
<text x="1.3" y="106.3">C</text>
<text x="23.2" y="106.3">GND</text>
<text x="228.9" y="106.3">GND</text>
<text x="427.9" y="106.3">C</text>
<text x="20.9" y="121.5">VCCAUX</text>
<text x="226.6" y="121.5">VCCINT</text>
<text x="43" y="134.2">1</text>
<text x="50.8" y="136.8">4.7UF</text>
<text x="65.8" y="134.2">1</text>
<text x="73.6" y="136.8">4.7UF</text>
<text x="86.1" y="134.2">1</text>
<text x="94" y="136.8">0.47UF</text>
<text x="109" y="134.2">1</text>
<text x="116.8" y="136.8">0.47UF</text>
<text x="129.3" y="134.2">1</text>
<text x="137.1" y="136.8">0.47UF</text>
<text x="228.3" y="134.2">1</text>
<text x="236.2" y="136.8">100UF</text>
<text x="251.2" y="134.2">1</text>
<text x="259" y="136.8">4.7UF</text>
<text x="271.5" y="134.2">1</text>
<text x="279.3" y="136.8">4.7UF</text>
<text x="289.3" y="134.2">1</text>
<text x="297.1" y="136.8">0.47UF</text>
<text x="307.1" y="134.2">1</text>
<text x="314.9" y="136.8">0.47UF</text>
<text x="327.4" y="134.2">1</text>
<text x="335.2" y="136.8">0.47UF</text>
<text x="43" y="139.3">2</text>
<text x="50.8" y="139.3">10V</text>
<text x="65.8" y="139.3">2</text>
<text x="73.6" y="139.3">10V</text>
<text x="86.1" y="139.3">2</text>
<text x="94" y="139.3">6.3V</text>
<text x="94" y="141.8">X5R</text>
<text x="109" y="139.3">2</text>
<text x="116.8" y="139.3">6.3V</text>
<text x="116.8" y="141.8">X5R</text>
<text x="129.3" y="139.3">2</text>
<text x="137.1" y="139.3">6.3V</text>
<text x="137.1" y="141.8">X5R</text>
<text x="228.3" y="139.3">2</text>
<text x="236.2" y="141.8">X5R</text>
<text x="236.2" y="139.3">6.3</text>
<text x="251.2" y="139.3">2</text>
<text x="259" y="139.3">10V</text>
<text x="271.5" y="139.3">2</text>
<text x="279.3" y="139.3">10V</text>
<text x="289.3" y="139.3">2</text>
<text x="297.1" y="139.3">6.3V</text>
<text x="297.1" y="141.8">X5R</text>
<text x="307.1" y="139.3">2</text>
<text x="314.9" y="139.3">6.3V</text>
<text x="314.9" y="141.8">X5R</text>
<text x="327.4" y="139.3">2</text>
<text x="335.2" y="139.3">6.3V</text>
<text x="335.2" y="141.8">X5R</text>
<text x="23.2" y="152">GND</text>
<text x="228.9" y="152">GND</text>
<text x="1.3" y="176.1">B</text>
<text x="427.9" y="176.1">B</text>
<text x="20.9" y="192.6">VCCAUX</text>
<text x="221.6" y="192.6">VCCAUX</text>
<text x="45.5" y="205.3">1</text>
<text x="53.3" y="207.9">4.7UF</text>
<text x="65.8" y="205.3">1</text>
<text x="73.6" y="207.9">0.47UF</text>
<text x="88.7" y="205.3">1</text>
<text x="96.5" y="207.9">0.47UF</text>
<text x="223.3" y="205.3">1</text>
<text x="231.1" y="207.9">100UF</text>
<text x="246.1" y="205.3">1</text>
<text x="253.9" y="207.9">4.7UF</text>
<text x="266.4" y="205.3">1</text>
<text x="274.3" y="207.9">4.7UF</text>
<text x="289.3" y="205.3">1</text>
<text x="297.1" y="207.9">0.47UF</text>
<text x="309.6" y="205.3">1</text>
<text x="317.4" y="207.9">0.47UF</text>
<text x="332.5" y="205.3">1</text>
<text x="340.3" y="207.9">0.47UF</text>
<text x="45.5" y="210.4">2</text>
<text x="53.3" y="210.4">10V</text>
<text x="65.8" y="210.4">2</text>
<text x="73.6" y="210.4">6.3V</text>
<text x="73.6" y="212.9">X5R</text>
<text x="88.7" y="210.4">2</text>
<text x="96.5" y="210.4">6.3V</text>
<text x="96.5" y="212.9">X5R</text>
<text x="223.3" y="210.4">2</text>
<text x="231.1" y="210.4">6.3</text>
<text x="231.1" y="212.9">X5R</text>
<text x="246.1" y="210.4">2</text>
<text x="253.9" y="210.4">10V</text>
<text x="266.4" y="210.4">2</text>
<text x="274.3" y="210.4">10V</text>
<text x="289.3" y="210.4">2</text>
<text x="297.1" y="210.4">6.3V</text>
<text x="297.1" y="212.9">X5R</text>
<text x="309.6" y="210.4">2</text>
<text x="317.4" y="210.4">6.3V</text>
<text x="317.4" y="212.9">X5R</text>
<text x="332.5" y="210.4">2</text>
<text x="340.3" y="210.4">6.3V</text>
<text x="340.3" y="212.9">X5R</text>
<text x="23.2" y="223.1">GND</text>
<text x="223.8" y="223.1">GND</text>
<text x="18.7" y="238.3">VCC1V5_PS</text>
<text x="1.3" y="245.9">A</text>
<text x="327.6" y="243.4">Title:</text>
<text x="342.8" y="243.4">Zynq Bypass Capacitors</text>
<text x="22.6" y="248.5">1</text>
<text x="30.5" y="251">100UF</text>
<text x="45.5" y="248.5">1</text>
<text x="53.3" y="251">100UF</text>
<text x="65.8" y="248.5">1</text>
<text x="73.6" y="251">4.7UF</text>
<text x="88.7" y="248.5">1</text>
<text x="96.5" y="251">4.7UF</text>
<text x="109" y="248.5">1</text>
<text x="116.8" y="251">4.7UF</text>
<text x="131.8" y="248.5">1</text>
<text x="139.7" y="251">0.47UF</text>
<text x="152.2" y="248.5">1</text>
<text x="160" y="251">0.47UF</text>
<text x="175" y="248.5">1</text>
<text x="182.8" y="251">0.47UF</text>
<text x="195.3" y="248.5">1</text>
<text x="203.2" y="251">0.47UF</text>
<text x="218.2" y="248.5">1</text>
<text x="226" y="251">0.47UF</text>
<text x="238.5" y="248.5">1</text>
<text x="246.3" y="251">0.47UF</text>
<text x="261.3" y="248.5">1</text>
<text x="269.2" y="251">0.47UF</text>
<text x="22.6" y="253.6">2</text>
<text x="30.5" y="256.1">X5R</text>
<text x="30.5" y="253.6">6.3</text>
<text x="45.5" y="253.6">2</text>
<text x="53.3" y="253.6">6.3</text>
<text x="53.3" y="256.1">X5R</text>
<text x="65.8" y="253.6">2</text>
<text x="73.6" y="253.6">10V</text>
<text x="88.7" y="253.6">2</text>
<text x="96.5" y="253.6">10V</text>
<text x="109" y="253.6">2</text>
<text x="116.8" y="253.6">10V</text>
<text x="131.8" y="253.6">2</text>
<text x="139.7" y="253.6">6.3V</text>
<text x="139.7" y="256.1">X5R</text>
<text x="152.2" y="253.6">2</text>
<text x="160" y="253.6">6.3V</text>
<text x="160" y="256.1">X5R</text>
<text x="175" y="253.6">2</text>
<text x="182.8" y="253.6">6.3V</text>
<text x="182.8" y="256.1">X5R</text>
<text x="195.3" y="253.6">2</text>
<text x="203.2" y="253.6">6.3V</text>
<text x="203.2" y="256.1">X5R</text>
<text x="218.2" y="253.6">2</text>
<text x="226" y="253.6">6.3V</text>
<text x="226" y="256.1">X5R</text>
<text x="238.5" y="253.6">2</text>
<text x="246.3" y="253.6">6.3V</text>
<text x="246.3" y="256.1">X5R</text>
<text x="261.3" y="253.6">2</text>
<text x="269.2" y="253.6">6.3V</text>
<text x="269.2" y="256.1">X5R</text>
<text x="320" y="256.1">Date:</text>
<text x="350.4" y="255.1">02/07/2024:22:15</text>
<text x="383.5" y="256.1">Ver:</text>
<text x="396.1" y="256.1">1.0</text>
<text x="427.9" y="253.6">A</text>
<text x="320" y="261.2">Sheet Size: B</text>
<text x="383.5" y="261.2">Rev:</text>
<text x="396.1" y="261.2">01</text>
<text x="23.2" y="268.8">GND</text>
<text x="408.8" y="268.8">TG</text>
<text x="53.3" y="277.7">4</text>
<text x="161.3" y="277.7">3</text>
<text x="269.2" y="277.7">2</text>
<text x="377.1" y="277.7">1</text>
</g>
</svg>
